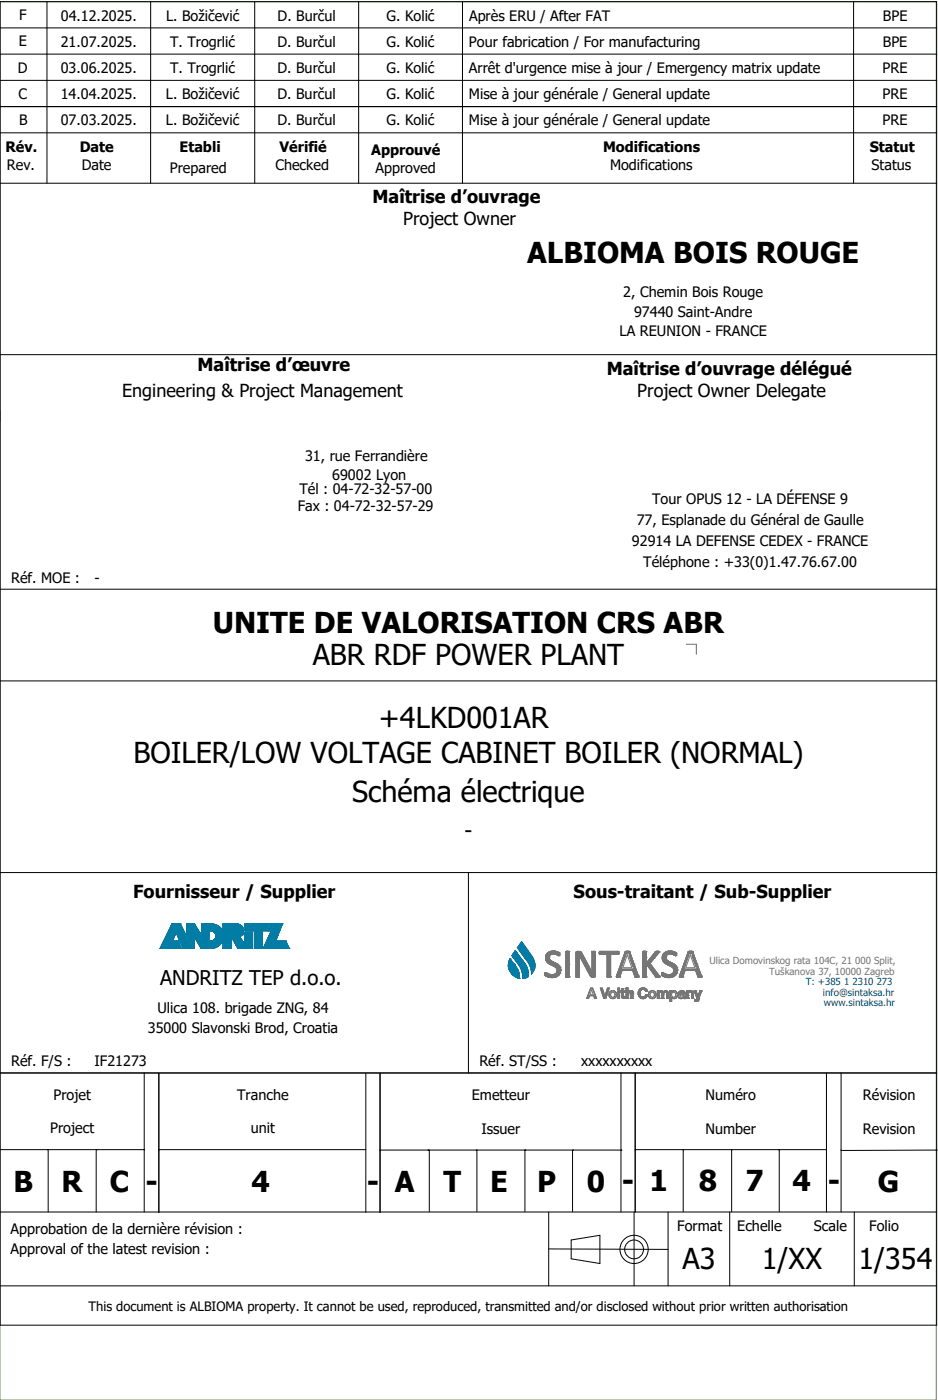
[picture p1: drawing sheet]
<svg xmlns="http://www.w3.org/2000/svg" width="282mm" height="421mm" viewBox="0 0 282 421" stroke-linecap="round" stroke-linejoin="round" font-family="sans-serif">
<path d="M0 .5h281v420h-281zM206 193.5h3v3" fill="none" stroke="#7ca552" stroke-width=".35"/>
<g fill="none" stroke="#000" stroke-width=".3">
<path d="M0 8.4h281.1M0 16.3h281.1M14.1 .5v54.5M45.2 .5v23.6M76.4 .5v54.5M107.6 .5v54.5M138.8 .5v54.5M256.2 .5v54.5M0 24.1v-23.6h281.1v397.5h-281.1v-373.9h281.1M0 39.9h281.1M0 32h281.1M45.2 24.1v30.9"/>
<path d="M0 55h281.1M0 106.5h281.1M0 177h281.1M0 204.5h281.1M0 262.1h281.1M140.6 262.1v60.2M0 322.3h281.1M43.3 322.3v41.7M47.7 322.4v41.8M109.8 322.4v41.8M114.1 322.4v41.8M186.4 322.3v41.7"/>
<path d="M190.6 322.3v41.7M248 322.3v41.7M252.4 322.3v41.7M0 345.3h43.4l-.1 .1M14.5 345.6v18.4M14.5 345.3l-.2 .1M28.9 345.6v18.4M29.1 345.3l-.1 .1M47.7 345.3h62.1M114.1 345.4h72.5l-.1 .2M128.7 345.4l-.1 .2M128.8 345.4v18.5"/>
<path d="M143 345.6l.1-.2v18.5M157.5 345.4v18.5M157.8 345.4l-.1 .2M171.8 345.4v18.5M172.1 345.4l-.1 .2M190.6 345.3h57.4M205.2 345.3l-.2 18.6M219.7 345.3l-.1 18.6M234 345.3l-.1 18.6M281.2 345.4l-28.8 .2M0 364h281.1M164.7 364v22.2"/>
<path d="M164.7 375.1l35.8 .2M171.4 372.5l8.6-1.5v8.5l-8.6-1.4zM190.3 364v22.2M200.5 364v22.2M219 364v22.2M256.4 364v22.2M0 386.2h281.1"/>
<circle cx="190.3" cy="375.3" r="4.2"/>
<circle cx="190.3" cy="375.3" r="2.82"/>
</g>
<g fill="#007ca5" stroke="#007ca5" stroke-width=".3">
<path d="M51.6 277.5h2.5l3.6 7.4h-2.7l-2.1-4.7-1.2 2.5h1.8l.9 2.2h-6.3z"/>
<path d="M56.1 277.5h1.9a.6 .6 0 0 1 .7 .7l1.8 2.8v-3.1a.36 .36 0 0 1 .1-.5 .36 .36 0 0 1 .5 .1h2a3.9 3.9 0 0 1 3.9 2.5v-2.5h4a2.03 2.03 0 0 1 2 1.6 2.03 2.03 0 0 1-1.1 2.3l1.6 2.3v-3.6h2.3v4.7h-3.7a.74 .74 0 0 1-1.1-.7l-1.7-2.9v3.6h-2.3v-2.6l-.1 .2a3.2 3.2 0 0 1-3.7 2.3v-2a1.68 1.68 0 0 0 1.6-1.7 1.57 1.57 0 0 0-2.1-1.3v5.2h-2a.52 .52 0 0 1-.7-.6l-1.7-3-.1 3.6-2.1-4.5z"/>
<path d="M69.4 279.5a.84 .84 0 0 1 1.3 .6 .84 .84 0 0 1-1.2 .8z"/>
<path d="M81.3 277.5h3.5l-2.1 5.2h3.1l1 2.2h-7.8l2.4-5.3h-1z"/>
<path d="M73.5 277.5h7.3l-.9 2.1h-1.2v5.3h-2.3v-5.3h-2.9z"/>
</g>
<g fill="none" stroke="#007ca5" stroke-width=".3">
<path d="M51.6 277.5h.1M51.6 277.5h2.5M51.6 277.5l-3.5 7.4M54.1 277.5h.1M54.1 277.5l3.6 7.4M58.3 277.5l.1 .1M60.5 277.5h2.3a4 4 0 0 1 4.2 2.5v-2.5M60.5 277.5v3.5M60.5 277.5h.1M62.7 279.6v.1M67 277.5h2.8a2.51 2.51 0 0 1 3.3 2l-.4 1.3M67 277.5h.1"/>
<path d="M69.4 279.5v1.4M69.4 279.5h.1M69.5 279.5h-.1M69.5 279.5l.9 .1 .3 .5M73.5 277.5h.1M73.5 277.5v2.1M73.5 279.6h.1M73.5 279.6h2.9M76.4 279.6h.1M76.4 279.6v5.3M78.7 279.6h.1M78.7 279.6v5.3"/>
<path d="M78.7 279.6h1.2M79.9 279.6h.1M80.4 279.6h.1M80.4 279.6h1M80.8 277.5h.1M80.8 277.5h-7.3M80.8 277.5l-.9 2.1M81.3 277.5h.1M81.3 277.5h3.5M81.3 277.5l-.9 2.1M81.4 279.6h.1M81.4 279.6l-2.4 5.3"/>
<path d="M84.8 277.5h.1M84.8 277.5l-2.1 5.2M48.1 284.9h.1M48.1 284.9h6.3M51.7 282.7h.1M51.7 282.7h1.8M52.9 280.2h.1M52.9 280.2l-1.2 2.5M52.9 280.2l2.1 4.7M53.5 282.7h.1M53.5 282.7l.9 2.2M54.4 284.9h.1"/>
<path d="M55 284.9h.1M55 284.9h2.7M56.1 280.4v-2.9h2.2l2.2 3.5M56.1 280.4h.1M56.1 280.4l2.1 4.4M57.7 284.9h.1M58.2 284.8v.1M58.3 281.3l-.1 3.6M58.3 281.3h.1M58.3 281.3v.1M58.3 281.4l2.1 3.4M60.3 284.8h.1"/>
<path d="M60.4 284.8l2.3 .1M60.4 280.8v.1M60.4 284.8l.1 .1M60.5 281h.1M62.6 284.9h.1M62.7 284.8h.1M63.2 284.8h.1M63.2 284.8v-2.2a1.58 1.58 0 0 0 1.6-1.7 1.58 1.58 0 0 0-2.1-1.3v5.3M63.3 284.8h-.1M67 282.2h.1M67 284.6v.1M69.3 284.7v.1"/>
<path d="M69.3 281.2v3.6h-2.3v-2.6a3.7 3.7 0 0 1-3.7 2.6M69.3 281.2h.1M69.4 280.9h.1M69.4 281.2l2 3.6M70.7 280.1h.1M70.7 280.1l-.3 .6-.9 .2M71.4 284.8h.1M71.9 281.4h.1M71.9 281.4l1.6 2.2M72 281.5l.1 .1M72.7 280.8h.1M72.7 280.8l-.8 .6"/>
<path d="M73.5 283.6h.1M73.5 283.5v.1M73.5 280.1h2.3v4.7h-4.4M73.5 280.1v3.6M73.5 280.1v.1M76.4 284.9h.1M76.4 284.9h2.3M78.7 284.9h.1M79 284.9h.1M79 284.9h7.8M82.7 282.7h.1M82.7 282.7h3.1"/>
<path d="M85.8 282.7h.1M85.8 282.7l1 2.2M86.8 284.9h.1"/>
</g>
<g fill="#767676" stroke="#767676" stroke-width=".3">
<path d="M173 285.9l1-.1 .5 .3 3.2 6v-6.2l.3-.1 .7 .1v7.2a.91 .91 0 0 1-.9 .5 .91 .91 0 0 1-.7-.7l-3.2-6v6.5h-1z"/>
<path d="M169.8 285.8a.57 .57 0 0 1 1 .3v6.6a.59 .59 0 0 1-.5 .9 .59 .59 0 0 1-.5-.9z"/>
<path d="M164.2 286.3a2.6 2.6 0 0 1 3.6 .1v.6l-.5-.1a1.43 1.43 0 0 0-1.6-.4 1.43 1.43 0 0 0-.9 1.4 3.4 3.4 0 0 0 2.4 1.6 2.27 2.27 0 0 1 .8 2.9 2.27 2.27 0 0 1-2.7 1.2l-1-.2a.72 .72 0 0 1-.7-.4 .72 .72 0 0 1 .2-.9l.5 .3a1.65 1.65 0 0 0 1.9 .3 1.65 1.65 0 0 0 .9-1.7l-.7-.7a3.4 3.4 0 0 1-2.7-2.4l.1-.9z"/>
<path d="M192.9 285.8a.67 .67 0 0 1 .9 0 .67 .67 0 0 1 .1 .9v2.7l2.1-2.6a1.32 1.32 0 0 1 1.7-1v.4l-2.7 3.2 2.9 3.9a.96 .96 0 0 1-1 .2 .96 .96 0 0 1-.6-.8l-2.4-3.2v3.1a.59 .59 0 0 1-.2 .9 .59 .59 0 0 1-.8-.3z"/>
<path d="M199.3 286.3a2.6 2.6 0 0 1 3.6 .1l-.1 .6h-.3a1.54 1.54 0 0 0-1.6-.5 1.54 1.54 0 0 0-1.1 1.2 2.07 2.07 0 0 0 1.8 1.5 2.22 2.22 0 0 1 1.3 3.5 3 3 0 0 1-4.3 0 .37 .37 0 0 1 0-.5 .37 .37 0 0 1 .6 .1l.2 .1a1.65 1.65 0 0 0 1.9 .3 1.65 1.65 0 0 0 .9-1.7l-.8-.7a3.4 3.4 0 0 1-2.6-2.4v-.9z"/>
<path d="M206.6 285.8h.1a.83 .83 0 0 1 1.3 .5l2.5 6.9a.3 .3 0 0 1 0 .4 .3 .3 0 0 1-.4 0l-.6-.1-.7-2h-3.2l-.5 1.3a.68 .68 0 0 1-.4 .7 .68 .68 0 0 1-.8-.2z"/>
<path d="M187.7 285.8a.83 .83 0 0 1 1.4 .5l2.5 6.9a.3 .3 0 0 1 0 .4 .3 .3 0 0 1-.4 0l-.6-.2-.7-1.9h-3.2l-.5 1.3a.68 .68 0 0 1-.4 .7 .68 .68 0 0 1-.8-.2z"/>
<path d="M180 285.8h4.8a.52 .52 0 0 1 .8 .3 .52 .52 0 0 1-.7 .5h-1.6v6.1a.6 .6 0 0 1-.2 .8 .6 .6 0 0 1-.8 0l-.1-6.9h-2.1a.46 .46 0 0 1-.4-.3 .46 .46 0 0 1 .3-.5z"/>
<path d="M201.1 297.7h.4v.3a1.06 1.06 0 0 1 1.5 0 1.06 1.06 0 0 1 0 1.5 1.06 1.06 0 0 1-1.4 .1v1.1h-.5z"/>
<path d="M203.9 297.8a1.05 1.05 0 0 1 1.3-.1 1.05 1.05 0 0 1 .4 1.3v.4a.35 .35 0 0 1 .2 .4 .35 .35 0 0 1-.4 .3 .35 .35 0 0 1-.3-.4 .79 .79 0 0 1-1.1 .2 .79 .79 0 0 1-.1-1.1l1.1-.3a.47 .47 0 0 0-.4-.6 .47 .47 0 0 0-.5 .4h-.4z"/>
<path d="M206.1 297.7h.5v.3a.86 .86 0 0 1 1.1-.3 .86 .86 0 0 1 .4 1.1v1.1l-.5-.1a1.42 1.42 0 0 0-.5-1.8l-.5 .4v1.5h-.5z"/>
<path d="M208.3 297.7h.6l.6 1.6 .5-1.6h.6l-.7 1.8a1.18 1.18 0 0 1-1 1.3h-.3v-.5h.4l.2-.4z"/>
<path d="M197.3 297.7h.5v.3a.77 .77 0 0 1 1.3 0 .85 .85 0 0 1 1.1-.3 .85 .85 0 0 1 .3 1.1v1.1h-.4v-1.3a.47 .47 0 0 0-.5-.6 .47 .47 0 0 0-.4 .6v1.3l-.5-.1a1.59 1.59 0 0 0-.4-1.8l-.5 .4v1.5h-.5z"/>
<path d="M191.9 297.2a1.38 1.38 0 0 1 1.4-.4 1.38 1.38 0 0 1 1 1 .63 .63 0 0 1-.9-.5 1.09 1.09 0 0 0-1.3 1 1.09 1.09 0 0 0 1.3 1.1l.2-.2a.43 .43 0 0 1 .2-.5 .43 .43 0 0 1 .5 0 1.47 1.47 0 0 1-1.9 1.2 1.47 1.47 0 0 1-.8-2.2z"/>
<path d="M177.3 296.8h.6l1.1 3.1h-.5l-.3-.8h-1.3l-.3 .8h-.5z"/>
<path d="M180.2 296.8h.6l.7 2.4 .8-2.4h.6l-1.1 3.1h-.6z"/>
<path d="M185.5 296.8h.4v.5h-.4z"/>
<path d="M185.5 297.7h.4v2.2h-.4z"/>
<path d="M186.6 297h.5v.7h.5v.3h-.5v1.3l.5 .2v.4a.6 .6 0 0 1-.7 0 .6 .6 0 0 1-.3-.5v-1.4h-.3v-.3h.3z"/>
<path d="M187.9 296.8h.5v1.1l.7-.3 .7 .3 .1 2h-.5v-1.6l-.4-.3-.6 .4v1.5h-.5z"/>
<circle cx="195.7" cy="298.8" r="1.17"/>
<circle cx="183.9" cy="298.8" r="1.17"/>
</g>
<g fill="none" stroke="#767676" stroke-width=".3">
<path d="M163.5 292.6h.1M163.5 292.6l.1 .3M163.5 292.5l.1 .4M163.5 292.3h.1M163.5 292.3v.3M163.5 292.3v.2M163.6 292.9h.1M163.6 292.9v.1M163.6 292.2h.1M163.6 292.2l-.1 .1M163.6 292.9l.8 .5 1.3 .2M163.6 293h.1"/>
<path d="M163.6 292.1l-.1 .2M163.6 292.1h.1M163.6 292.1v.1M163.7 293h.1M163.7 293l.2 .2M163.7 287.7h.1M163.7 292.1h.1M163.7 287.7l.1 .4M163.7 292.1l.3 .1M163.7 292.1h-.1M163.7 288.1l.3 .7M163.8 288.1l.1 .4"/>
<path d="M163.9 288.5h.1M163.9 288.5l.1 .3M163.9 286.8h.1M163.9 286.8l-.2 .9M163.9 293.2h.1M163.9 293.2l.4 .2M164 292.2h.1M164 292.2l.3 .2M164 288.8l.7 .7 1.4 .7M164 288.8l.3 .3M164.3 289.1h.1M164.3 289.1l.5 .4"/>
<path d="M164.3 293.4h.1M164.3 293.4l.6 .2M164.3 292.4h.1M164.3 292.4l.6 .3M164.4 286.2h.1M164.4 286.2l-.5 .6M164.7 286l-.3 .2M164.8 287.6h.1M164.8 287.6v.4M164.8 289.5h.1M164.8 289.5l.7 .4M164.8 287.2h.1"/>
<path d="M164.8 287.2v.4M164.8 288l1.2 .9M164.8 288l.1 .1M164.9 292.6l.7 .2M164.9 288.1h.1M164.9 288.1l.4 .5M164.9 292.7h.1M164.9 292.7l.8 .1M164.9 293.6h.1M164.9 293.6h.8M165.1 286.8h.1M165.1 286.8l-.3 .4"/>
<path d="M165.1 285.8h.1M165.1 285.8l-.4 .2M165.3 288.6h.1M165.3 288.6l.6 .3M165.5 289.9h.1M165.5 286.6h.1M165.5 286.6l-.4 .2M165.7 293.6h.1M165.7 292.8h.1M165.9 288.9h.1M165.9 288.9l1.9 1.1M166 290.1l1.1 .9"/>
<path d="M166 286.5h.1M166 286.5l-.5 .1M166 286.5l.7 .1M166 285.7l-1.3 .3M166 285.7h.1M166.1 285.7h.1M166.1 285.7h.5M166.1 285.7l-1 .1M166.1 290.2h.1M166.1 290.2l.6 .3M166.3 285.7l1.5 .5M166.3 292.7h.1"/>
<path d="M166.3 292.7l-.6 .1M166.5 289.2h.1M166.5 289.2l.7 .3M166.6 285.7h.1M166.6 285.7l.5 .1M166.7 286.6h.1M166.7 286.6l.2 .1M166.7 290.5h.1M166.7 290.5l.4 .4M166.7 293.5h.1M166.7 293.5l-1 .1M166.8 292.4h.1"/>
<path d="M166.8 292.4l-.5 .3M166.9 286.7l.2 .1M166.9 286.7a1.36 1.36 0 0 0-2.1 .9M167.1 290.9h.1M167.1 290.9v.1M167.1 285.8h.1M167.1 285.8l.4 .2M167.1 292h.1M167.1 292l-.3 .4M167.1 291l.1 .3M167.1 286.8h.1M167.1 286.8l.4 .2"/>
<path d="M167.2 289.5h.1M167.2 289.5l.5 .5M167.2 291.3a1.34 1.34 0 0 1-1.6 1.5M167.2 291.3v.2M167.2 291.5h.1M167.2 291.5l-.1 .5M167.5 287h.1M167.5 287l.2 .1M167.5 286h.1M167.5 286l.2 .1M167.5 293h.1M167.5 293l-.8 .5"/>
<path d="M167.7 287.1h.1M167.7 286.1h.1M167.7 286.1l.1 .1M167.7 290h.1M167.7 290l.4 .5M167.8 287h.1M167.8 287l-.1 .1M167.8 290l.4 .7M167.8 286.2h.1M167.8 286.2v.1M167.8 286.3l.1 .2M167.8 286.3h.1"/>
<path d="M167.8 286.3v.1M167.8 286.9l-.1 .2M167.8 286.8h.1M167.8 286.8v.2M167.8 286.4h.1M167.8 286.4l.1 .1M167.9 292.7l-.4 .3M167.9 286.5v.1M167.9 286.5l-.1 .4M167.9 286.6h.1M167.9 286.6l-.1 .2M167.9 292.7l-.9 .7-1.3 .2"/>
<path d="M168.1 292.3h.1M168.1 292.3l-.2 .4M168.1 290.5h.1M168.1 290.5l.1 .2M168.2 290.7l.1 .6M168.2 291.9l-.1 .4M168.2 291.8l-.1 .5M168.3 291.3h.1M168.3 291.3l-.1 .6M168.3 291.3l-.1 .5M169.8 285.9h.1M169.8 285.9v7.5"/>
<path d="M169.8 293.4v.1M169.8 293.4h.1M169.8 293.5h.1M169.8 285.8h.1M169.8 285.8v.1M169.9 293.5h.1M169.9 285.8h.1M169.9 285.8h-.1M170 285.8h-.1M170 293.5h.1M170 293.5l.1 .1M170 285.8h.1"/>
<path d="M170.1 293.6h.2M170.3 285.7h.1M170.3 293.6h.1M170.3 285.7l-.3 .1M170.4 285.7l.1 .1M170.4 285.7l-.5 .1M170.5 285.8h.1M170.5 293.5h.1M170.5 285.8h.2M170.5 293.5l-.2 .1M170.6 293.5l-.5 .1M170.7 285.8h.1"/>
<path d="M170.7 293.5h.1M170.7 293.5h-.2M170.8 285.8h.1M170.8 293.5h.1M170.8 285.9h.1M170.8 293.4h.1M170.8 289.6h.1M170.8 285.9v7.5M170.8 293.4v.1M177.3 296.8h.6l1.1 3.1h-.5l-.3-.8h-1.3l-.3 .8h-.5zM177.4 293.3l.2 .2M177.4 293.4l-3.5-6.5v6.5l-1 .1v-7.3a1.06 1.06 0 0 1 1.8 .2l3 5.7v-6.2l.3-.1 .7 .1v7.2a.74 .74 0 0 1-1.1 .4"/>
<path d="M177.4 293.4l.2 .1M177.6 297.3l.4 1.4h-.9zM179.8 286.2h.1M179.8 286.2l.1 .2M179.9 286.4v.2M179.9 286h.1M179.9 286.4h.1M179.9 286l-.1 .2M179.9 286.4v.1M179.9 285.9h.1M179.9 286.5h.1M179.9 285.9v.1"/>
<path d="M179.9 286.5l.1 .1M179.9 285.8l-.1 .2M179.9 286.6h.1M180 285.8h.1M180 286.6h.1M180 285.8l-.1 .1M180 286.6h2.2M180 285.8h5.4M180 285.8h-.1M180.2 296.8h.6l.7 2.4 .8-2.4h.6l-1.1 3.1h-.6zM181.5 299.2h.1M182.2 286.6v.1"/>
<path d="M182.2 290h.1M182.2 286.7v6.7M182.2 293.4h.1M182.2 293.4v.1M182.2 293.5h.1M182.3 293.5h.1M182.3 293.5h.2M182.4 293.5l.2 .1M182.5 293.5h.1M182.5 293.5l.1 .1M182.6 293.6h.1M182.7 293.6h.1"/>
<path d="M182.8 298.8h.1M182.8 298.8a1.08 1.08 0 0 0 1.1 1.2M182.9 293.6h-.3M182.9 293.6h-.2M183 293.5h.1M183 293.5l-.1 .1M183.1 293.5h-.1M183.1 293.5h.1M183.2 293.5h.1M183.2 293.5h-.1M183.3 293.4h.1M183.3 293.4l-.1 .1"/>
<path d="M183.3 286.6v6.8M183.3 286.6h2.1M183.3 286.6h.1M183.5 298.1a.69 .69 0 0 1 .9 .2 .69 .69 0 0 1-.1 1 .69 .69 0 0 1-1-.1v-.6zM183.9 297.6h.1M183.9 300h.1M183.9 297.6a1.08 1.08 0 0 1 1.1 1.2M183.9 297.6a1.08 1.08 0 0 0-1.1 1.2M184.3 286.6h.1M184.5 298.8h.1M185 293.4h.1M185 293.4v.1"/>
<path d="M185 293.3h.1M185 293.2v.1M185 293.5h.1M185 293.5h.2M185 293.2h.1M185 293.2v.2M185 298.8h.1M185 298.8a1.08 1.08 0 0 1-1.1 1.2M185.1 292.8v.2M185.2 293.5h.1M185.2 293.5l.1 .1M185.3 293.6h.2"/>
<path d="M185.3 292.3v.2M185.4 285.8h.1M185.4 286.6h.1M185.5 297.7h.4v2.2h-.4zM185.5 296.8h.4v.5h-.4zM185.5 286.6h-.1M185.5 293.6h.1M185.5 285.8h.1M185.5 286.6h.1M185.5 285.8l.1 .1M185.5 285.8l.1 .2M185.6 286.5h.1"/>
<path d="M185.6 285.9h.1M185.6 286.5l-.1 .1M185.6 285.9v.1M185.6 293.6h-.1M185.6 293.6h-.3M185.6 286.4h.1M185.6 286h.1M185.6 286.4v.1M185.6 286v.2M185.6 286.4l-.1 .2M185.6 291.5l-.1 .3M185.6 286.2h.1"/>
<path d="M185.6 286.2v.2M185.7 293.5h.1M185.7 293.5l-.1 .1M185.8 293.5h-.1M185.9 293.5h-.2M185.9 293.5h.1M185.9 293.5h-.1M186 293.4h.1M186 293.4l-.1 .1M186 293.3h.1M186 293.3v.1M186.1 293.2v.1"/>
<path d="M186.3 297.7h.1M186.3 297.8h.1M186.3 298h.1M186.3 297.7h.3M186.3 297.7v.3M186.3 298h.3M186.4 298h.1M186.5 298h.1M186.6 298h.1M186.6 297h.1M186.6 297.7h.1M186.6 298.1h.1"/>
<path d="M186.6 298.2h.1M186.6 298.9h.1M186.6 297h.5M186.6 297v.7M186.6 298v1.3M186.6 299.3v.1M186.6 299.3l.1 .4M186.6 299.4h.1M186.6 299.4l.1 .2M186.7 291.5h-.1M186.7 291.5l-.7 1.8M186.7 291.5l-.1 .1"/>
<path d="M186.7 299.6l.2 .2M186.7 291.5h3.2M186.7 291.5h.1M186.8 299.8l.3 .1M186.9 299.8l.1 .1M187 299.9h.2M187.1 299.9h.1M187.1 297.7h.1M187.1 297h.1M187.1 299.2h.1M187.1 298h.1M187.1 297.7h.5"/>
<path d="M187.1 297v.7M187.1 298v1.2M187.1 298h.5M187.1 299.2l.3 .3M187.2 287.1l-.1 .2M187.2 299.9h.1M187.4 299.5h.1M187.6 297.7h.1M187.6 299.9h.1M187.6 299.5h.1M187.6 298h.1M187.6 297.7v.3"/>
<path d="M187.6 299.5v.4M187.6 299.9h-.4M187.6 299.5h-.2M187.6 286v.1M187.6 286l-2.6 7.2M187.6 285.9h.1M187.7 285.9h-.1M187.7 285.9h.1M187.7 285.8h.1M187.7 285.8l-.1 .1M187.8 285.8l-.1 .1M187.8 285.8h.1"/>
<path d="M187.8 285.8h-.1M187.9 296.8h.1M187.9 297.3h.1M187.9 297.8h.1M187.9 297.9h.1M187.9 299.4h.1M187.9 299.6h.1M187.9 299.7h.1M187.9 299.9h.1M187.9 299.9h.5M187.9 296.8h.5M187.9 296.8v3.1"/>
<path d="M188 285.7h.1M188 285.7l-.2 .1M188 299.9h.1M188.1 299.9h.1M188.2 296.8h.1M188.2 299.9h.1M188.3 286.8h.1M188.3 286.8l1.3 3.9h-2.7zM188.3 291.5h.1M188.3 285.7h.1M188.3 285.7h.2M188.3 285.7h-.3"/>
<path d="M188.3 299.9h.1M188.4 299.9h.1M188.4 296.8h.1M188.4 299.8h.1M188.4 299.7h.1M188.4 299.2h.1M188.4 299h.1M188.4 298.9h.1M188.4 298.8h.1M188.4 298.7h.1M188.4 297.4h.1M188.4 296.8v1.1"/>
<path d="M188.4 298.6v1.3M188.4 298.5h.1M188.4 297.9h.1M188.4 298.4h.1M188.4 298.4v.1M188.5 297.9h-.1M188.5 298.3l-.1 .2M188.5 285.7h-.5M188.5 298.3h.1M188.5 298.3l-.1 .1M188.5 285.7h.1M188.5 297.8h.1"/>
<path d="M188.5 298.2h.1M188.5 298.2v.1M188.5 297.8l-.1 .1M188.6 297.8h.1M188.6 298.1h.1M188.6 285.7l.3 .1M188.6 285.7h.1M188.6 285.7l.2 .1M188.7 297.7h.1M188.7 298.1l-.2 .1M188.7 298.1h.1M188.8 298h-.1"/>
<path d="M188.8 297.7h-.1M188.8 298h.1M188.8 297.6h.1M188.8 297.6l-.1 .1M188.8 285.8h.1M188.8 298l-.1 .1M188.9 297.6h.1M188.9 285.8h.1M188.9 298h.1M188.9 285.8l.1 .1M189 298h.1M189 297.6h.1"/>
<path d="M189 297.6h-.2M189 285.9l.1 .4M189 285.9v.1M189 286l2.6 7.2M189 286h.1M189 298h.2M189 298h-.2M189.1 298h.1M189.1 297.6h.1M189.2 298l.1 .1M189.2 297.6h.1M189.2 298h.1"/>
<path d="M189.2 298.1h.1M189.3 298.1h.1M189.3 298.1v.1M189.3 297.6h.1M189.3 298.2h.1M189.3 298.2l.1 .2M189.4 298.2h.1M189.4 298.3h.1M189.4 297.6h.1M189.4 298.3v.1M189.4 298.4v.1M189.4 298.4h.1"/>
<path d="M189.4 298.5h.1M189.4 299.9h.1M189.4 299.9h.5M189.4 298.5v1.4M189.4 297.6l.2 .1M189.5 297.7h.1M189.5 299.9h.1M189.6 297.7v.1M189.6 297.7h.1M189.6 297.8h.1M189.6 299.9h.1M189.7 297.8h.1"/>
<path d="M189.7 297.8v.1M189.7 297.8l.1 .1M189.7 299.9h.1M189.8 297.9h.1M189.8 297.9v.1M189.8 298h.1M189.8 298l.1 .2M189.8 298.1h.1M189.9 298.1h.1M189.9 298.2h.1M189.9 298.2v.1M189.9 298.3h.1"/>
<path d="M189.9 298.3v.1M189.9 291.5h.1M189.9 299.9h.1M189.9 299.4h.1M189.9 299.1h.1M189.9 298.8h.1M189.9 298.4h.1M189.9 298.4v1.5M189.9 291.5l.6 1.8M190.2 292.4h.1M190.3 289.6h.1M190.5 293.2v.1"/>
<path d="M190.5 293.3l.1 .1M190.6 293.4v.1M190.6 293.5h.1M190.7 293.5h.1M190.7 293.5l.2 .1M190.8 293.5l.1 .1M190.9 293.6h.1M191 293.6h.2M191.2 293.6h.1M191.4 293.5h.1M191.4 293.5l-.2 .1M191.5 293.5l-.5 .1"/>
<path d="M191.5 298.3h.1M191.5 298.3v.4M191.5 298.1v.6M191.5 298v.3M191.5 298.7l.2 .5M191.5 293.5h-.1M191.5 293l.1 .1M191.6 293.2h.1M191.6 293.2l.1 .2M191.6 293.5h.1M191.6 293.5h-.1M191.6 293.4v.1"/>
<path d="M191.7 293.4h.1M191.7 293.4h-.1M191.7 299.2l.7 .6M191.9 297.2l-.4 .8M191.9 297.2l-.4 .9M192.1 298.3h.1M192.1 298.3l.2 .9M192.1 298.1v.2M192.1 298.1l.2 1.1M192.1 297l-.2 .2M192.2 297l-.3 .2M192.3 299.2l.5 .3"/>
<path d="M192.4 299.8l.6 .2M192.6 297.3l-.5 .8M192.7 296.8l-.6 .2M192.7 296.8l-.5 .2M192.8 299.5h.2M192.9 285.9h.1M192.9 285.9v7.5M192.9 293.4h.1M192.9 285.8h.1M192.9 285.8v.1M192.9 293.4l.1 .1M192.9 293.5h.1"/>
<path d="M193 285.8h-.1M193 297.2h.3M193 297.2l-.4 .1M193 297.2h.1M193 296.7h.1M193 300h.1M193 299.5h.1M193 296.7h.2M193 296.7l-.3 .1M193 285.8h.1M193 293.5h.1M193.1 293.5h.1"/>
<path d="M193.1 293.5l.5 .1M193.2 299.5h-.2M193.2 285.8h.1M193.2 293.5h.1M193.2 285.8h-.2M193.2 293.5l.2 .1M193.2 296.7l.3 .1M193.3 297.2l.2 .1M193.4 285.7h.1M193.4 293.6h.1M193.4 285.7l.3 .1M193.4 285.7l-.2 .1"/>
<path d="M193.5 296.8l.5 .4M193.5 297.3l.3 .5M193.5 297.4l.3 .4M193.5 296.8l.5 .3M193.7 285.7l-.5 .1M193.7 285.7l.1 .1M193.7 285.8h.1M193.7 293.5h.1M193.7 293.5l-.2 .1M193.7 293.5l-.1 .1M193.7 299l-.5 .5M193.7 299.8l-.7 .2"/>
<path d="M193.8 297.8h.1M193.8 297.8h.5M193.8 298.7h.1M193.8 298.7h.5M193.8 298.7l-.1 .3M193.8 285.8h.1M193.8 293.5h.1M193.8 293.5h-.1M193.9 293.5h-.1M193.9 285.8h.1M193.9 293.4h.1M193.9 285.8v3.6"/>
<path d="M193.9 287.6h.1M193.9 289.4h.1M193.9 289.5v3.9M193.9 289.5h.1M193.9 289.5l2.9 3.9M193.9 289.5l.1 .1M194 289.6l.1 .2M194 297.1l.2 .2M194 297.2l.2 .1M194.2 297.3l.1 .2M194.2 297.3l.1 .3M194.2 299.2l-.5 .6"/>
<path d="M194.2 289l-.1 .2M194.3 297.5v.3M194.3 297.6v.2M194.3 297.8h.1M194.3 298.7h.1M194.3 298.7l-.1 .5M194.6 298.8h.1M194.6 298.8a1.08 1.08 0 0 0 1.2 1.2M195 289.4h.1M195.1 289.4l2.7 3.6M195.1 289.4l.1 .1M195.4 291.4h.1"/>
<path d="M195.4 289l-.2 .1M195.4 298.1a.69 .69 0 0 1 .9 .2 .69 .69 0 0 1-.1 1 .69 .69 0 0 1-1-.1l-.1-.6zM195.5 290l.1 .1M195.8 297.6h.1M195.8 300h.1M195.8 297.6a1.08 1.08 0 0 1 1.1 1.2M195.8 297.6a1.08 1.08 0 0 0-1.2 1.2M196.2 290.9l.4 .5M196.3 287.8h.1M196.4 298.8h.1M196.6 286l-.1 .1M196.7 285.9l-2.8 3.5"/>
<path d="M196.7 285.9h.1M196.7 285.8v.1M196.8 285.8h.1M196.8 285.8l-.1 .1M196.8 293.4h.1M196.8 293.4l.1 .1M196.9 285.8h.1M196.9 285.8h-.1M196.9 293.5h.1M196.9 293.5h.2M196.9 298.8h.1M196.9 298.8a1.08 1.08 0 0 1-1.1 1.2"/>
<path d="M196.9 285.8h-.2M196.9 293.5h.9M197 285.7h.1M197 285.7l-.1 .1M197.1 293.5h.1M197.1 293.5l.1 .1M197.1 292.1l.2 .2M197.2 285.7h-.2M197.2 285.7l.4 .1M197.3 285.7h.1M197.3 285.7l.2 .1M197.3 285.7h-.1"/>
<path d="M197.3 297.7h.1M197.3 298.4h.1M197.3 299.5h.1M197.3 299.7h.1M197.3 299.9h.1M197.3 297.7h.5M197.3 299.9h.5M197.3 297.7v2.2M197.4 299.9h.1M197.4 293.6h.1M197.5 286.5l-.2 .2M197.5 292.6l.3 .4"/>
<path d="M197.5 285.8h.1M197.5 299.9h.1M197.6 286.3v.1M197.6 286.3l-2.6 3.1M197.6 286.3h.1M197.6 285.8h.1M197.7 286.2l-.1 .1M197.7 299.9h.1M197.7 293.5h.1M197.7 293.5l-.3 .1M197.7 285.8h.1M197.7 286.1v.1"/>
<path d="M197.8 286.1h.1M197.8 286.1h-.1M197.8 297.7h.1M197.8 297.7v.3M197.8 299.9h.1M197.8 286l-.1 .2M197.8 285.8h.1M197.8 285.8v.1M197.8 298h.1M197.8 293.5h-.1M197.8 286v.1M197.8 299.8h.1"/>
<path d="M197.8 299.7h.1M197.8 299h.1M197.8 285.9h.1M197.8 285.9v.1M197.8 298.4v1.5M197.8 293h.1M197.8 293l.1 .2M197.9 293.5h.1M197.9 293.5h-.1M197.9 293.1v.2M197.9 293.2v.1M197.9 298.2l-.1 .2"/>
<path d="M197.9 293.4h.1M197.9 293.3h.1M197.9 293.3l.1 .1M197.9 298.1l-.1 .3M198 293.4h.1M198 293.4h-.1M198.2 297.6l-.4 .4M198.2 297.6l-.4 .3M198.2 297.6l.8 .2M198.3 298h.1M198.3 298l-.4 .1M198.3 298h.2"/>
<path d="M198.3 298l-.4 .2M198.5 297.6h.1M198.5 297.6l.5 .2M198.5 297.6h-.3M198.5 298l.1 .2M198.6 292.6h.1M198.6 292.6v.1M198.6 292.5v.2M198.6 292.7v.2M198.6 292.3h.1M198.6 292.3v.3M198.6 292.9h.1"/>
<path d="M198.6 292.9v.1M198.6 292.2h.1M198.6 292.2v.1M198.6 292.9l.9 .5 1.2 .2M198.6 298.2l.1 .3M198.6 293h.1M198.6 292.1v.4M198.7 292.1h.1M198.7 292.1l-.1 .1M198.7 298.5h.1M198.7 299.9h.1M198.7 299.9h.5"/>
<path d="M198.7 298.5v1.4M198.7 293h.1M198.7 293l.2 .2M198.7 287.7h.1M198.7 287.7l.1 .4M198.7 292.1l.3 .1M198.8 287.5l-.1 .2M198.8 288.1l.2 .7M198.8 288.1l.1 .4M198.8 287v.5M198.9 287l-.1 .4M198.9 288.5h.1"/>
<path d="M198.9 288.5l.2 .3M198.9 286.8h.1M198.9 286.8l-.1 .2M198.9 293.2h.1M198.9 293.2l.5 .2M199 292.2h.1M199 292.2l.4 .2M199 297.8l.1 .2M199 288.8l.8 .7 1.3 .7M199.1 288.8l.2 .3M199.1 298h.1M199.1 286.5l-.1 .1"/>
<path d="M199.1 286.5l-.2 .3M199.2 299.9h.1M199.2 298.6h.1M199.2 298.6v1.3M199.2 298.4v.2M199.2 298.3v.1M199.3 298.2l-.1 .1M199.3 298.1l-.1 .2M199.3 289.1h.1M199.3 289.1l.6 .4M199.4 297.7l-.3 .3M199.4 293.4h.1"/>
<path d="M199.4 293.4l.6 .2M199.4 292.4h.1M199.4 292.4l.6 .3M199.4 286.2h.1M199.4 286.2l-.3 .3M199.4 298l-.1 .1M199.6 297.6l-.2 .1M199.6 298h.1M199.6 298h-.2M199.6 298h.3M199.8 286l-.4 .2M199.8 297.6h.1"/>
<path d="M199.8 297.6l.4 .1M199.8 297.6h-.2M199.8 287.6h.1M199.8 287.6l.1 .5M199.8 298h-.4M199.9 289.5h.1M199.9 289.5l.6 .4M199.9 298v.1M199.9 287.2h.1M199.9 287.2l-.1 .4M199.9 288.1l1.1 .8M199.9 298.1l.1 .1"/>
<path d="M199.9 298.1l.1 .2M199.9 288.1h.1M199.9 288.1l.4 .5M200 292.7h.1M200 292.7l.7 .1M200 293.6h.1M200 293.6h.7M200 298.2l.1 .4M200 298.3l.1 .3M200.1 298.6h.1M200.1 299.9h.1M200.1 299.9h.4"/>
<path d="M200.1 298.6v1.3M200.1 286.8h.1M200.1 286.8l-.2 .4M200.2 285.8h.1M200.2 285.8l-.4 .2M200.2 297.7l.3 .5M200.3 297.7l.2 .5M200.3 288.6h.1M200.3 288.6l.6 .3M200.5 289.9h.1M200.5 286.6h.1M200.5 286.6l-.4 .2"/>
<path d="M200.5 298.2v.1M200.5 299.9h.1M200.5 298.3h.1M200.5 298.3v1.6M200.7 293.6h.1M200.7 292.8h.1M200.9 288.9h.1M200.9 288.9l1.9 1.1M201 290.1l1.2 .9M201.1 286.5h.1M201.1 286.5l-.6 .1M201.1 286.5l.6 .1"/>
<path d="M201.1 285.7l-1.4 .3M201.1 297.7h.1M201.1 297.7h.4M201.1 297.7v3M201.1 285.7h.1M201.1 285.7h.5M201.1 285.7l-.9 .1M201.1 290.2h.1M201.1 290.2l.6 .3M201.3 285.7l1.5 .5M201.4 292.7h.1M201.4 292.7l-.7 .1"/>
<path d="M201.5 297.7h.1M201.5 297.7v.3M201.6 298h.1M201.6 289.2h.1M201.6 289.2l.6 .3M201.6 299.6h.1M201.6 299.6v1.1M201.6 299.6l.1 .2M201.6 299.6l.2 .2M201.6 285.7h.1M201.6 285.7l.5 .1M201.7 297.8l-.1 .2"/>
<path d="M201.7 297.8l-.1 .1M201.7 286.6h.1M201.7 286.6l.3 .1M201.7 290.5h.1M201.7 290.5l.4 .4M201.7 299.8l.6 .2M201.7 293.5h.1M201.7 293.5l-1 .1M201.8 299.8l.5 .2M201.8 298.1a.7 .7 0 0 1 1 .7 .7 .7 0 0 1-1.1 .5l-.1-.7zM201.8 292.4h.1M201.8 292.4l-.4 .3"/>
<path d="M202 286.7l.2 .1M202 286.7a1.36 1.36 0 0 0-2.2 .9M202.1 290.9h.1M202.1 290.9l.1 .1M202.1 285.8h.1M202.1 285.8l.4 .2M202.1 292h.1M202.1 292l-.3 .4M202.2 291v.3M202.2 286.8h.1M202.2 286.8l.3 .2M202.2 298h.1"/>
<path d="M202.2 293.3l-.5 .2M202.2 297.6l-.5 .2M202.2 289.5h.1M202.2 289.5l.6 .5M202.2 291.3a1.54 1.54 0 0 1-2.3 1.3M202.2 291.3v.2M202.2 297.6h.3M202.2 293.3l-1.5 .3M202.2 297.6h.1M202.2 291.5h.1M202.2 291.5l-.1 .5M202.3 300h.1"/>
<path d="M202.5 297.6l.4 .2M202.5 287h.1M202.5 287l.2 .1M202.5 286h.1M202.5 286l.3 .1M202.6 299.9l-.3 .1M202.6 293h.1M202.6 293l-.4 .3M202.6 299.9h-.2M202.7 287.1h.1M202.8 299.9h-.2M202.8 286.1h.1"/>
<path d="M202.8 286.1v.1M202.8 290h.1M202.8 290l.4 .5M202.8 287h.1M202.8 287l-.1 .1M202.8 290l.4 .7M202.8 286.2h.1M202.8 286.2l.1 .1M202.9 287h.1M202.9 287h-.1M202.9 286.3v.2M202.9 286.3h.1"/>
<path d="M202.9 286.3v.1M202.9 286.9l-.1 .2M202.9 286.8h.1M202.9 286.8v.2M202.9 286.4h.1M202.9 286.4v.1M202.9 292.7l-.3 .3M202.9 297.8l.4 1M202.9 286.5v.1M202.9 286.5v.4M202.9 286.6h.1M202.9 286.6v.2"/>
<path d="M202.9 292.7l-.7 .6M203.1 299.6l-.3 .3M203.1 299.6l-.4 .3M203.1 292.3h.1M203.1 292.3l-.2 .4M203.2 290.5h.1M203.2 290.5v.2M203.2 290.7l.1 .6M203.3 291.9l-.2 .4M203.3 298.8h.1M203.3 298.8l-.2 .8M203.3 291.3h.1"/>
<path d="M203.3 291.3v.6M203.3 291.3v.5M203.6 299.3h.1M203.6 299.3l.1 .4M203.6 299.3l.1 .3M203.6 299.1v.2M203.7 298.3h.1M203.7 298.3h.5M203.7 299.6l.4 .3M203.7 299.7l.4 .2M203.8 298l-.1 .3M203.8 297.9l-.1 .4"/>
<path d="M203.9 293.4h.1M203.9 293.3v.2M203.9 293.4v.1M203.9 293.3h.1M203.9 293.2v.1M203.9 293.5h.1M203.9 293.2h.1M203.9 293.2v.2M204 293.1l-.1 .1M204 298.7l-.4 .4M204 293.5h.1M204 293.5l.2 .1"/>
<path d="M204.1 299.9l.3 .1M204.1 293.5h.1M204.1 293.5l.1 .1M204.2 297.7l-.4 .3M204.2 298.3h.1M204.2 299l.9-.2-.1 .5-.4 .3a.36 .36 0 0 1-.4-.1 .36 .36 0 0 1-.1-.4zM204.2 292.5l-.3 .7M204.2 297.7l-.4 .2M204.2 298.2v.1M204.2 293.6h.2M204.3 292.3l-.2 .3M204.4 300h.1"/>
<path d="M204.4 293.6h.1M204.4 298.6h.1M204.4 298.6l-.4 .1M204.5 298l-.3 .2M204.5 297.6l-.3 .1M204.5 293.6h-.1M204.5 293.6h-.3M204.5 291.5l-.1 .3M204.6 293.5h.1M204.6 293.5l-.1 .1M204.7 298h.1M204.7 298h-.2"/>
<path d="M204.7 298l.3 .1M204.7 298.6l-.7 .1M204.7 298h-.3M204.7 297.6h.1M204.7 297.6l.6 .1M204.7 297.6h-.2M204.7 298.6h-.3M204.7 293.5h-.1M204.8 293.5h-.1M204.8 293.5h.1M204.9 293.4h.1M204.9 293.4l-.1 .1"/>
<path d="M204.9 293.3h.1M204.9 293.3v.1M205 293.3h-.1M205 293.2v.1M205 298.1h.1M205 298.5l-.3 .1M205.1 298.4l-.4 .2M205.1 298.1v.2M205.1 298.8h.1M205.1 299.7l-.7 .3M205.1 298.3l-.1 .2M205.1 298.3h.1"/>
<path d="M205.1 298.3v.1M205.1 299.7h.1M205.1 299.7l.1 .1M205.2 299.8l.1 .1M205.3 299.9l.2 .1M205.3 297.7l.3 .5M205.5 300h.1M205.5 291.7v.1M205.6 291.5l-.7 1.8M205.6 291.5h.1M205.6 299.4h.1M205.6 298.2h.1"/>
<path d="M205.6 299.4v.2M205.6 298.2v1.2M205.6 291.5h3.2M205.6 299.5l.1 .1M205.6 299.6h.1M205.7 299.6h.1M205.8 299.6h-.1M205.8 299.9l-.3 .1M205.8 299.6h.1M205.8 299.9h.1M205.8 299.6v.3M206.1 297.7h.1"/>
<path d="M206.1 298.4h.1M206.1 299.5h.1M206.1 299.7h.1M206.1 299.9h.1M206.1 297.7h.5M206.1 299.9h.5M206.1 297.7v2.2M206.1 287.1l-.1 .2M206.2 299.9h.1M206.4 299.9h.1M206.5 299.9h.1M206.5 286l-2.3 6.4"/>
<path d="M206.5 286v.1M206.5 285.9h.1M206.6 285.9h.1M206.6 298h.1M206.6 297.7h.1M206.6 297.7v.3M206.6 299.9h.1M206.6 285.8h.1M206.6 299.8h.1M206.6 299.7h.1M206.6 299h.1M206.6 285.8l-.1 .1"/>
<path d="M206.6 298.6v1.3M206.6 298.5v.1M206.6 298.3v.2M206.7 298.3l-.1 .2M206.7 285.8l-.1 .1M206.7 297.8l-.1 .2M206.7 285.8h.1M206.7 285.8h-.1M206.8 285.8h-.1M206.9 297.7l-.2 .1M206.9 285.7h.1M206.9 285.7l-.1 .1"/>
<path d="M207 298l-.3 .3M207 298h.3M207.1 298h.1M207.1 298h-.1M207.1 298h.2M207.2 286.8l1.3 3.9h-2.7zM207.2 286.8h.1M207.2 291.5h.1M207.2 285.7h.1M207.2 285.7h.2M207.2 285.7h-.3M207.3 297.6h.1"/>
<path d="M207.3 297.6h.3M207.3 297.6l-.4 .1M207.3 297.6l-.5 .1M207.3 298l.2 .1M207.4 285.7h-.5M207.4 285.7h.1M207.5 298.1v.1M207.5 285.7l.3 .1M207.5 298.2l.1 .2M207.5 285.7h.1M207.5 285.7l.2 .1M207.6 298.4v.1"/>
<path d="M207.6 298.5h.1M207.6 299.9h.1M207.6 298.5v1.4M207.6 299.9h.5M207.6 297.6l.3 .2M207.7 285.8h.1M207.8 285.8l.1 .1M207.8 297.8l.3 .4M207.8 285.8h.1M207.9 297.8l.2 .4M207.9 286h.1M207.9 286l2.6 7.2"/>
<path d="M208.1 298.2v.2M208.1 299.9h.1M208.1 298.4h.1M208.1 298.4v1.5M208.3 297.7h.1M208.3 297.7h.6M208.3 297.7l.9 2.2M208.3 297.7l.1 .1M208.5 298v.1M208.6 297.7h.1M208.8 298.8h.1M208.8 291.5h.1"/>
<path d="M208.8 291.5l.7 1.8M208.9 297.7h.1M208.9 297.7l.1 .2M208.9 297.7l.6 1.6M209.1 299.6v.1M209.1 292.4h.1M209.2 299.8v.1M209.2 300h-.1M209.2 298.5h.1M209.2 299.9l-.1 .2M209.2 299.9h.1M209.2 289.6h.1"/>
<path d="M209.4 299l.1 .3M209.5 293.3v.1M209.5 293.4v.1M209.5 299.3h.1M209.5 293.4l.1 .1M209.5 293.5h.1M209.5 299.2v.1M209.6 293.5h.1M209.6 293.5l.2 .1M209.7 293.5l.1 .1M209.8 298.5h.1M209.8 298.5l-.2 .6"/>
<path d="M209.8 293.6h.1M209.8 299.7v.1M209.9 293.6h.2M210 297.9l-.5 1.4M210 297.7v.1M210 297.7h.1M210 297.7h.6M210 297.7l-.1 .4M210.1 297.7h-.1M210.1 293.6h.1M210.3 297.7h.1M210.4 293.5h.1"/>
<path d="M210.4 293.5l-.3 .1M210.4 293.5l-.5 .1M210.4 292.9l.1 .2M210.5 293.5h-.1M210.5 293.2h.1M210.5 293.2l.1 .2M210.5 293.5h.1M210.6 297.7l-.9 2.3M210.6 293.4l-.1 .1M210.6 297.7l-.1 .2M210.6 297.7h.1M210.6 293.4h.1"/>
<path d="M201.1 300.7h.5M201.1 300.7h.1M201.6 300.7h.1M208.6 300.8h.1M208.6 300.3v.5M208.6 300.8h.3M208.6 300.3l.1 .1M208.6 300.3h.1M208.7 300.8h.1M208.7 300.8h.2M208.7 300.4h.1M208.8 300.4h.1"/>
<path d="M208.9 300.4h-.1M208.9 300.8h.1M208.9 300.3h.1M209 300.8h.1M209 300.8h-.1M209 300.3h.1M209.1 300.2l-.1 .1M209.1 300.2h.1M209.1 300.8h.1M209.1 300.8h-.1M209.1 300.1h.1M209.1 300.1v.1"/>
<path d="M209.2 300.7l-.2 .1M209.2 300.7h.1M209.2 300.7l-.1 .1M209.3 300.7h.1M209.3 300.7h-.1M209.4 300.6h.1M209.5 300.5h.1M209.5 300.5l-.1 .1M209.5 300.4h.1M209.5 300.4v.1M209.6 300.4l-.2 .1M209.6 300.2h.1"/>
<path d="M209.6 300.2l-.1 .2M209.7 300h.1M209.7 300l-.1 .2"/>
</g>
<g fill="#fff" stroke="#fff" stroke-width=".3">
<path d="M207.2 286.8l1.3 3.9h-2.7z"/>
<path d="M188.3 286.8l1.3 3.9h-2.7z"/>
<path d="M201.8 298.1a.7 .7 0 0 1 1 .7 .7 .7 0 0 1-1.1 .5l-.1-.7z"/>
<path d="M204.2 299l.8-.2a.44 .44 0 0 1-.3 .8 .44 .44 0 0 1-.5-.6z"/>
<path d="M195.4 298.1a.69 .69 0 0 1 .9 .2 .69 .69 0 0 1-.1 1 .69 .69 0 0 1-1-.1l-.1-.6z"/>
<path d="M177.6 297.3l.4 1.4h-.9z"/>
<path d="M183.5 298.1a.69 .69 0 0 1 .9 .2 .69 .69 0 0 1-.1 1 .69 .69 0 0 1-1-.1v-.6z"/>
</g>
<g fill="none" stroke="#fff" stroke-width=".3">
<path d="M177.6 297.3l.4 1.4h-.9zM183.3 298.8h.1M183.3 298.8l.1 .5 .5 .3M183.9 298h.1M183.9 299.6h.1M183.9 298l-.5 .2-.1 .6M183.9 298l.5 .2 .1 .6M184.5 298.8h.1M184.5 298.8l-.1 .5-.5 .3M186.9 290.7h.1M186.9 290.7h2.7M188.3 286.8h.1"/>
<path d="M188.3 286.8l-1.4 3.9M188.3 286.8l1.3 3.9M189.6 290.7h.1M195.1 298.8h.1M195.1 298.8l.2 .5 .5 .3M195.8 298h.1M195.8 299.6h.1M195.8 298l-.5 .2-.2 .6M195.8 298l.4 .2 .2 .6M196.4 298.8h.1M196.4 298.8l-.2 .5-.4 .3M201.6 298.8h.1"/>
<path d="M201.6 298.8l.1 .5 .5 .3M202.2 298h.1M202.2 299.6h.1M202.2 298a.66 .66 0 0 0-.6 .8M202.2 298l.4 .2 .2 .6M202.8 298.8h.1M202.8 298.8l-.1 .5-.5 .3M204.1 299.3h.1M204.1 299.3l.4 .3M204.1 299.2v.1M204.1 299.1v.1M204.5 298.9h.1"/>
<path d="M204.5 298.9l-.4 .2M204.5 299.6h.1M205.1 298.8h.1M205.1 299.1h.1M205.1 298.8l-.6 .1M205.1 298.8v.3M205.1 299.1l-.6 .5M205.8 290.7h.1M205.8 290.7h2.7M207.2 286.8h.1M207.2 286.8l-1.4 3.9M207.2 286.8l1.3 3.9"/>
<path d="M208.5 290.7h.1"/>
</g>
<g fill="#0052a5" stroke="#0052a5" stroke-width=".3">
<path d="M153.1 288l.8 1.1a7 7 0 0 1 2 4.8 4.1 4.1 0 0 1-2.8-5.9z"/>
<path d="M156.6 282.8l1.8 2.6a6.6 6.6 0 0 1 2.1 5.5l-1 1.6a7.3 7.3 0 0 0-2.1-4.9l-2.1-2.9z"/>
<path d="M154.7 285.5l.8 1.3a12.5 12.5 0 0 1 3 5.2 1.53 1.53 0 0 1-.5 1.6l-1.1 .3a9 9 0 0 0-2.8-6.2l-.5-.7z"/>
</g>
<g fill="none" stroke="#0052a5" stroke-width=".3">
<path d="M152.6 289.5l.2 1.7M152.6 289.5v1.1l.4 1.1M152.8 291.2h.1M152.8 291.2l.2 .5M153 291.7l1 1.2 .9 .6M153 291.7l.8 1 1.1 .8M153.1 288l-.5 1.5M153.1 288h.1M153.1 288l.7 .9M153.1 288v.1M153.3 288.2l.2 .3M153.7 288.8l.6 .8"/>
<path d="M154.3 289.6l.4 .5M154.3 289.6h.1M154.3 289.6v.1M154.3 289.7l.6 .7M154.4 289.7h.1M154.7 285.5l.8 1.3a12.5 12.5 0 0 1 3 5.2 1.53 1.53 0 0 1-.5 1.6l-1.1 .3a9 9 0 0 0-2.8-6.2l-.5-.7zM154.9 290.3l.7 1.6M154.9 293.5l1 .4M154.9 290.4l.7 1.5M155.3 284.6v.1M155.6 291.9l.3 1.6M155.9 293.9h.1"/>
<path d="M155.9 293.5v.4M156.6 282.8l1.8 2.6a6.6 6.6 0 0 1 2.1 5.5l-1 1.6a10.5 10.5 0 0 0-3-6.1l-1.2-1.7z"/>
</g>
<g font-size="8.6">
<text x="158.2" y="79">ALBIOMA BOIS ROUGE</text>
<text x="63.9" y="190.1">UNITE DE VALORISATION CRS ABR</text>
<text x="93.9" y="199.8">ABR RDF POWER PLANT</text>
<text x="113.7" y="218.7">+4LKD001AR</text>
<text x="40" y="229.2">BOILER/LOW VOLTAGE CABINET BOILER (NORMAL)</text>
<text x="105.6" y="240.9">Schéma électrique</text>
<text x="4.1" y="358">B</text>
<text x="18.5" y="358">R</text>
<text x="33" y="358">C</text>
<text x="43.7" y="358">-</text>
<text x="75.5" y="358">4</text>
<text x="110.1" y="358">-</text>
<text x="118.5" y="358">A</text>
<text x="133.1" y="358">T</text>
<text x="147.1" y="358.1">E</text>
<text x="161.2" y="358.1">P</text>
<text x="176.1" y="358">0</text>
<text x="186.6" y="357.8">-</text>
<text x="194.9" y="357.9">1</text>
<text x="209.7" y="357.9">8</text>
<text x="223.7" y="357.9">7</text>
<text x="237.9" y="357.9">4</text>
<text x="248.4" y="357.8">-</text>
<text x="263.4" y="358.1">G</text>
<text x="204.8" y="381">A3</text>
<text x="228.7" y="381">1/XX</text>
<text x="257.7" y="381">1/354</text>
</g>
<text font-size="6.5" x="139.4" y="251.6">-</text>
<text font-size="6.1" x="48.1" y="295.9">ANDRITZ TEP d.o.o.</text>
<g font-size="5.4">
<text x="111.8" y="61">Maîtrise d’ouvrage</text>
<text x="121" y="67.7">Project Owner</text>
<text x="59.3" y="111.6">Maîtrise d’œuvre</text>
<text x="182.1" y="112.6">Maîtrise d’ouvrage délégué</text>
<text x="36.7" y="119.3">Engineering &amp; Project Management</text>
<text x="191.3" y="119.3">Project Owner Delegate</text>
<text x="40" y="269.6">Fournisseur / Supplier</text>
<text x="172.2" y="269.6">Sous-traitant / Sub-Supplier</text>
</g>
<g font-size="4.3">
<text x="5.7" y="6">F</text>
<text x="18.3" y="6.2">04.12.2025.</text>
<text x="49.8" y="6.2">L. Božičević</text>
<text x="83.3" y="6.2">D. Burčul</text>
<text x="116" y="6.2">G. Kolić</text>
<text x="140.8" y="6.2">Après ERU / After FAT</text>
<text x="265" y="6.2">BPE</text>
<text x="5.6" y="13.9">E</text>
<text x="18.2" y="14">21.07.2025.</text>
<text x="51.1" y="14">T. Trogrlić</text>
<text x="83.3" y="14">D. Burčul</text>
<text x="116" y="14">G. Kolić</text>
<text x="140.8" y="14">Pour fabrication / For manufacturing</text>
<text x="265" y="14">BPE</text>
<text x="5.4" y="21.8">D</text>
<text x="18.2" y="21.9">03.06.2025.</text>
<text x="51.1" y="21.9">T. Trogrlić</text>
<text x="83.3" y="21.9">D. Burčul</text>
<text x="116" y="21.9">G. Kolić</text>
<text x="140.8" y="21.9">Arrêt d'urgence mise à jour / Emergency matrix update</text>
<text x="264.9" y="21.9">PRE</text>
<text x="5.5" y="29.7">C</text>
<text x="18.2" y="29.8">14.04.2025.</text>
<text x="49.8" y="29.8">L. Božičević</text>
<text x="83.3" y="29.8">D. Burčul</text>
<text x="116" y="29.8">G. Kolić</text>
<text x="140.8" y="29.8">Mise à jour générale / General update</text>
<text x="264.9" y="29.8">PRE</text>
<text x="5.8" y="37.7">B</text>
<text x="18.2" y="37.7">07.03.2025.</text>
<text x="49.8" y="37.7">L. Božičević</text>
<text x="83.3" y="37.7">D. Burčul</text>
<text x="116" y="37.7">G. Kolić</text>
<text x="140.8" y="37.7">Mise à jour générale / General update</text>
<text x="264.9" y="37.7">PRE</text>
<text x="1.6" y="45.7">Rév.</text>
<text x="23.9" y="45.7">Date</text>
<text x="53.9" y="45.7">Etabli</text>
<text x="83.9" y="45.7">Vérifié</text>
<text x="111.4" y="46.6">Approuvé</text>
<text x="181" y="45.7">Modifications</text>
<text x="261.1" y="45.7">Statut</text>
<text x="2.1" y="51.1">Rev.</text>
<text x="24.5" y="51.1">Date</text>
<text x="51" y="51.9">Prepared</text>
<text x="82.6" y="51.1">Checked</text>
<text x="112.7" y="51.9">Approved</text>
<text x="183.1" y="51.1">Modifications</text>
<text x="261.6" y="51.1">Status</text>
<text x="187.1" y="89.2">2, Chemin Bois Rouge</text>
<text x="190.3" y="95.1">97440 Saint-Andre</text>
<text x="186" y="101.1">LA REUNION - FRANCE</text>
<text x="91.6" y="138.4">31, rue Ferrandière</text>
<text x="89.8" y="148.5">Tél : 04-72-32-57-00</text>
<text x="99.7" y="144">69002 Lyon</text>
<text x="89.3" y="153.4">Fax : 04-72-32-57-29</text>
<text x="195.8" y="151.5">Tour OPUS 12 - LA DÉFENSE 9</text>
<text x="191.1" y="157.8">77, Esplanade du Général de Gaulle</text>
<text x="189.7" y="164.1">92914 LA DEFENSE CEDEX - FRANCE</text>
<text x="193.1" y="170.3">Téléphone : +33(0)1.47.76.67.00</text>
<text x="3.3" y="175">Réf. MOE :</text>
<text x="28.4" y="175">-</text>
<text x="47.3" y="304.2">Ulica 108. brigade ZNG, 84</text>
<text x="44.4" y="310.2">35000 Slavonski Brod, Croatia</text>
<text x="3.3" y="320.3">Réf. F/S :</text>
<text x="28.4" y="320.3">IF21273</text>
<text x="143.9" y="320.3">Réf. ST/SS :</text>
<text x="174.4" y="320.3">xxxxxxxxxx</text>
<text x="16.1" y="330.3">Projet</text>
<text x="71.2" y="330.3">Tranche</text>
<text x="141.6" y="330.4">Emetteur</text>
<text x="211.8" y="330.4">Numéro</text>
<text x="259" y="330.4">Révision</text>
<text x="15.1" y="340.4">Project</text>
<text x="75.3" y="340.4">unit</text>
<text x="144.5" y="340.5">Issuer</text>
<text x="211.8" y="340.5">Number</text>
<text x="259" y="340.5">Revision</text>
<text x="3.2" y="370.7">Approbation de la dernière révision :</text>
<text x="203.3" y="369.8">Format</text>
<text x="221.3" y="369.8">Echelle</text>
<text x="244.3" y="369.8">Scale</text>
<text x="260.9" y="369.8">Folio</text>
<text x="3.2" y="376.6">Approval of the latest revision :</text>
</g>
<text font-size="3.9" x="26.6" y="393.7">This document is ALBIOMA property. It cannot be used, reproduced, transmitted and/or disclosed without prior written authorisation</text>
<g font-size="2.9" fill="#767676">
<text x="212.9" y="289.4">Ulica Domovinskog rata 104C, 21 000 Split,</text>
<text x="230.9" y="292.8">Tuškanova 37, 10000 Zagreb</text>
</g>
<g font-size="2.9" fill="#0052a5">
<text x="241.8" y="296">T: +385 1 2310 273</text>
<text x="247" y="299">info@sintaksa.hr</text>
<text x="247.3" y="302.2">www.sintaksa.hr</text>
</g>
</svg>
